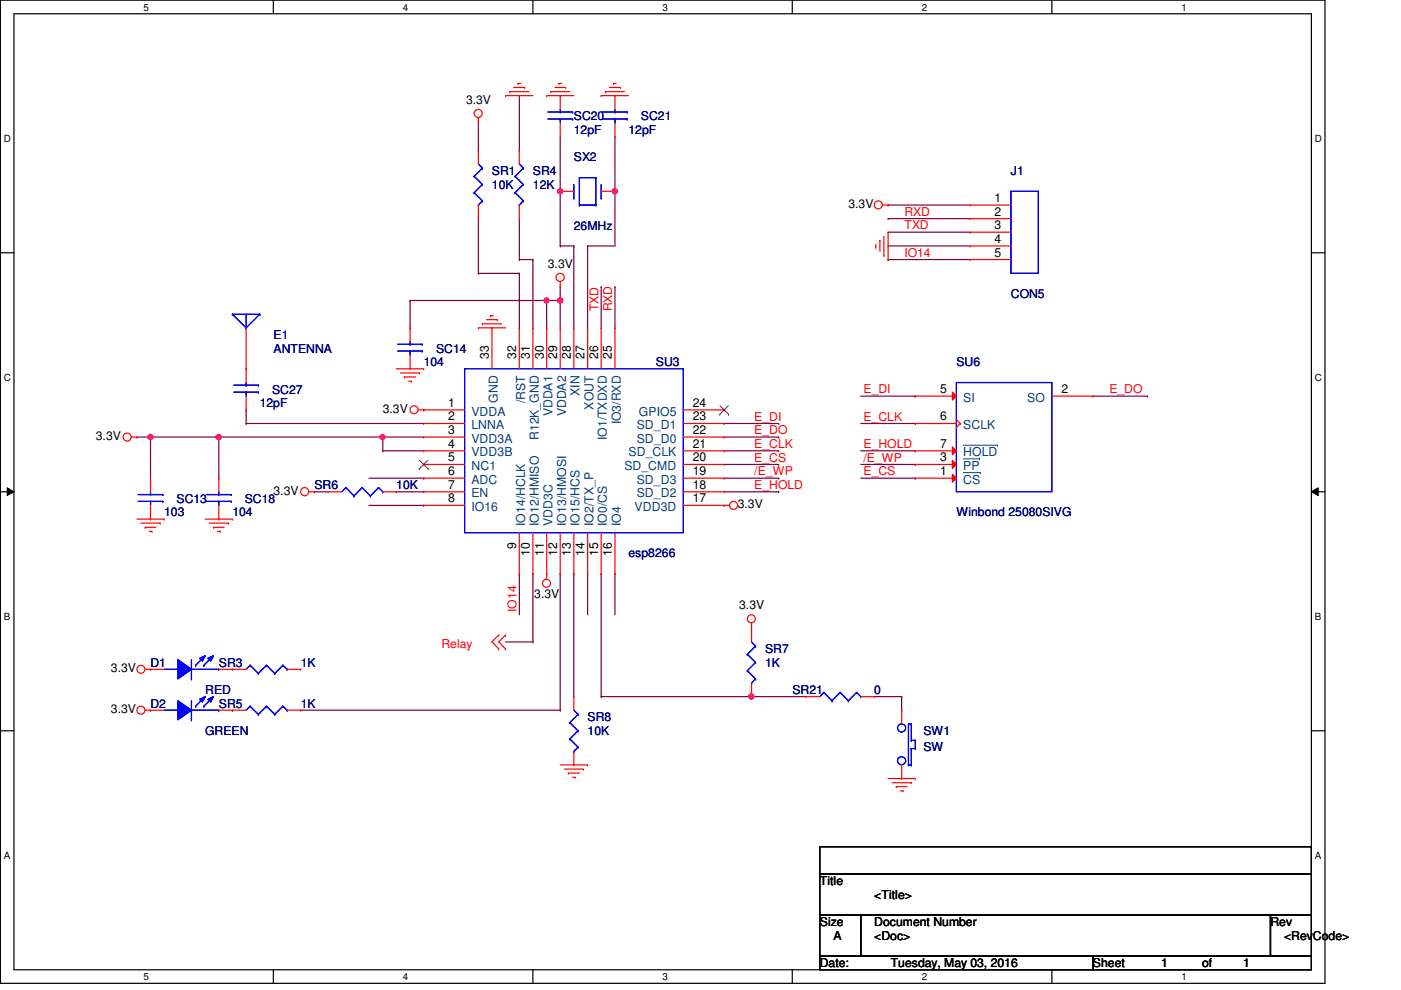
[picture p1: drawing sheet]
<svg xmlns="http://www.w3.org/2000/svg" width="297mm" height="210mm" viewBox="0 0 297 210" stroke-linecap="round" stroke-linejoin="round" font-family="sans-serif">
<path d="M.1 0h280.8v208.5h-280.8zM3 2.9h275v202.7h-275z" fill="none" stroke="#000" stroke-width=".25"/>
<g fill="#fff">
<path d="M30.4 .3h1.2v2.4h-1.2z"/>
<path d="M30.4 205.9h1.2v2.3h-1.2z"/>
</g>
<path d="M58 0v2.9M58 205.6v2.9" fill="none" stroke="#000" stroke-width=".25"/>
<g fill="#fff">
<path d="M85.4 .3h1.2v2.4h-1.2z"/>
<path d="M85.4 205.9h1.2v2.3h-1.2z"/>
</g>
<path d="M113 0v2.9M113 205.6v2.9" fill="none" stroke="#000" stroke-width=".25"/>
<g fill="#fff">
<path d="M140.5 .3h1.1v2.4h-1.1z"/>
<path d="M140.5 205.9h1.1v2.3h-1.1z"/>
</g>
<path d="M168 0v2.9M168 205.6v2.9" fill="none" stroke="#000" stroke-width=".25"/>
<g fill="#fff">
<path d="M195.4 .3h1.2v2.4h-1.2z"/>
<path d="M195.4 205.9h1.2v2.3h-1.2z"/>
</g>
<path d="M223 0v2.9M223 205.6v2.9" fill="none" stroke="#000" stroke-width=".25"/>
<g fill="#fff">
<path d="M250.5 .3h1.1v2.4h-1.1z"/>
<path d="M250.5 205.9h1.1v2.3h-1.1z"/>
<path d="M.8 28.2h1.5v2.4h-1.5z"/>
<path d="M278.8 28.2h1.4v2.4h-1.4z"/>
<path d="M.8 78.9h1.5v2.3h-1.5z"/>
<path d="M278.8 78.9h1.4v2.3h-1.4z"/>
</g>
<path d="M.1 53.6h2.9M278 53.6h2.9" fill="none" stroke="#000" stroke-width=".25"/>
<g fill="#fff">
<path d="M.8 129.6h1.4v2.3h-1.4z"/>
<path d="M278.8 129.6h1.3v2.3h-1.3z"/>
</g>
<path d="M.1 104.3h2.9M278 104.3h2.9" fill="none" stroke="#000" stroke-width=".25"/>
<path d="M1.5 103.4l1.5 .9-1.5 .8zM278 104.3l1.5-.9v1.7z" fill="#000"/>
<path d="M1.5 103.4l1.5 .9-1.5 .8zM278 104.3l1.5-.9v1.7z" fill="none" stroke="#000" stroke-width=".21"/>
<g fill="#fff">
<path d="M.8 180.3h1.4v2.3h-1.4z"/>
<path d="M278.8 180.3h1.3v2.3h-1.3z"/>
</g>
<path d="M.1 154.9h2.9M278 154.9h2.9" fill="none" stroke="#000" stroke-width=".25"/>
<path d="M118.8 63.7h.1M118.8 63.7v5.8" fill="none" stroke="#800040" stroke-width=".25"/>
<circle cx="118.8" cy="63.7" r=".56" fill="#f0f"/>
<circle cx="118.8" cy="63.7" r=".56" fill="none" stroke="#f0f" stroke-width=".25"/>
<path d="M118.8 40.6h.1M118.8 52.2h.1M118.8 40.6v11.6M118.8 52.2h2.9M121.7 52.2h.1M121.7 52.2v17.3M130.4 40.6h.1M130.4 40.6v11.6" fill="none" stroke="#800040" stroke-width=".25"/>
<circle cx="130.3" cy="40.6" r=".56" fill="#f0f"/>
<circle cx="130.3" cy="40.6" r=".56" fill="none" stroke="#f0f" stroke-width=".25"/>
<path d="M118.8 29v11.6M130.4 29v11.6M118.8 40.6h.1M124.6 52.2h.1M124.6 52.2h5.8M124.6 52.2v17.3M130.4 40.6h.1" fill="none" stroke="#800040" stroke-width=".25"/>
<circle cx="118.8" cy="40.6" r=".56" fill="#f0f"/>
<circle cx="118.8" cy="40.6" r=".56" fill="none" stroke="#f0f" stroke-width=".25"/>
<g fill="none" stroke="#800040" stroke-width=".25">
<path d="M101.4 31.9h.1M101.4 26.1v5.8M110.1 31.9h.1M110.1 20.3v11.6M101.4 58h.1M101.4 46.4v11.6M101.4 58h8.7M110.1 55h.1M110.1 58h.1M110.1 55h2.9M110.1 46.4v8.6M110.1 58v11.5"/>
<path d="M113 55h.1M113 55v14.5M188.3 43.5h.1M188.3 46.4h.1M188.3 49.2h.1M188.3 52.2h.1M188.3 55h.1M188.3 43.5h17.4M188.3 46.4h17.4M188.3 49.2h17.4M188.3 52.2h17.4M188.3 55h17.4"/>
<path d="M110.1 69.5h.1M113 69.5h.1M127.5 60.8h.1M127.5 60.8v8.7M130.4 60.8h.1M130.4 60.8v8.7M52.2 89.8h.1M52.2 86.9h.1M52.2 89.8h37.6M52.2 86.9v2.9M153.5 89.8h11.6M153.5 95.6h11.6"/>
<path d="M153.5 98.5h11.6M153.5 92.7h11.6M165.1 89.8h.1M165.1 92.7h.1M165.1 95.6h.1M165.1 98.5h.1M182.5 84h11.6M182.5 89.8h11.6M182.5 95.6h11.6M182.5 98.5h11.6M194.1 84h.1M194.1 89.8h.1"/>
<path d="M194.1 95.6h.1M194.1 98.5h.1M231.7 84h11.6M243.3 84h.1M66.7 104.3h.1M66.7 104.3h2.9M78.2 101.4h11.6M78.2 107.1h11.6M84 104.3h.1M84 104.3h5.8M89.8 107.1h.1M89.8 101.4h.1"/>
<path d="M153.5 101.4h11.6M153.5 104.3h11.6M165.1 101.4h.1M165.1 104.3h.1M182.5 101.4h11.6M194.1 101.4h.1M107.2 136.1h5.8M110.1 121.6h.1M110.1 121.6v8.7M113 121.6h.1M113 136.1h.1M113 121.6v14.5"/>
<path d="M118.8 121.6h.1M118.8 121.6v29M121.7 121.6h.1M121.7 121.6v26.1M124.6 121.6h.1M124.6 121.6v8.7M127.5 121.6h.1M127.5 121.6v26.1M130.4 121.6h.1M130.4 121.6v8.7M63.8 150.6h55M118.8 150.6h.1"/>
<path d="M127.5 147.7h.1M127.5 147.7h31.8"/>
</g>
<circle cx="159.3" cy="147.7" r=".56" fill="#f0f"/>
<circle cx="159.3" cy="147.7" r=".56" fill="none" stroke="#f0f" stroke-width=".25"/>
<path d="M81.1 92.7h.1M81.1 92.7h8.7" fill="none" stroke="#800040" stroke-width=".25"/>
<circle cx="81.1" cy="92.7" r=".56" fill="#f0f"/>
<circle cx="81.1" cy="92.7" r=".56" fill="none" stroke="#f0f" stroke-width=".25"/>
<path d="M31.9 92.7h.1M31.9 92.7h14.5M31.9 92.7v8.7M46.4 92.7h.1M46.4 92.7v8.7" fill="none" stroke="#800040" stroke-width=".25"/>
<circle cx="31.9" cy="92.7" r=".56" fill="#f0f"/>
<circle cx="31.9" cy="92.7" r=".56" fill="none" stroke="#f0f" stroke-width=".25"/>
<path d="M29 92.7h.1M29 92.7h2.9M46.4 92.7h.1M46.4 92.7h34.7M81.1 95.6h.1M81.1 92.7h.1M81.1 95.6h8.7M81.1 92.7v2.9" fill="none" stroke="#800040" stroke-width=".25"/>
<circle cx="46.4" cy="92.7" r=".56" fill="#f0f"/>
<circle cx="46.4" cy="92.7" r=".56" fill="none" stroke="#f0f" stroke-width=".25"/>
<path d="M86.9 63.7h.1M86.9 63.7h31.9M115.9 69.5h.1M115.9 63.7v5.8M118.8 63.7h.1M118.8 60.8h.1M118.8 60.8v2.9" fill="none" stroke="#800040" stroke-width=".25"/>
<circle cx="115.9" cy="63.7" r=".56" fill="#f0f"/>
<circle cx="115.9" cy="63.7" r=".56" fill="none" stroke="#f0f" stroke-width=".25"/>
<path d="M86.9 69.5h.1M86.9 63.7v5.8M159.3 147.7h.1M159.3 147.7h11.6M185.4 147.7h5.8M191.2 147.7h.1M191.2 150.6h.1M191.2 147.7v2.9" fill="none" stroke="#800040" stroke-width=".25"/>
<g fill="none" stroke="#f00" stroke-width=".25">
<path d="M108.1 19.4h.1M108.1 19.4h4M108.9 18.5h2.3M109.8 17.7h.1M109.8 17.7h.6M111.2 18.5h.1M116.8 19.4h.1M116.8 19.4h4M117.6 18.5h2.3M118.5 17.7h.1M118.5 17.7h.6M119.9 18.5h.1"/>
<path d="M128.4 19.4h.1M128.4 19.4h4M129.2 18.5h2.3M130.1 17.7h.1M130.1 17.7h.5M131.5 18.5h.1M101.4 26.1h.1M101.4 24.9v1.2M107.2 20.3h.1M107.2 20.3h5.8M115.9 20.3h.1M115.9 20.3h5.8"/>
<path d="M127.5 20.3h.1M127.5 20.3h5.8M130.4 20.3h.1M130.4 29h.1M130.4 20.3v2.9M130.4 26.1v2.9M118.8 40.6h.1M118.8 59.7v1.1M118.8 40.6h2.9M127.5 40.6h2.9M130.4 40.6h.1M185.7 52.5h.1"/>
<path d="M185.7 51.9v.6M186.6 51h.1M186.6 51v2.3M187.1 43.5h1.2M187.4 54.2h.1M187.4 50.1v4.1M188.3 43.5h.1M188.3 55h.1M188.3 49.2v5.8M205.7 43.5h.1M205.7 46.4h.1M205.7 49.2h.1"/>
<path d="M205.7 52.2h.1M205.7 55h.1M205.7 43.5h8.6M205.7 46.4h8.6M205.7 49.2h8.6M205.7 52.2h8.6M205.7 55h8.6M52.2 78.2h.1M52.2 69.5v8.7M84 78.2h5.8M84.9 79.1h4M85.8 79.9h.1"/>
<path d="M85.8 79.9h2.3M86.9 69.5h.1M86.9 78.2h.1M86.9 69.5v2.9M86.9 75.3v2.9M88.9 79.1h.1M89.8 78.2h.1M101.4 69.5h.1M101.4 69.5h5.8M102.3 68.7h.1M102.3 68.7h4M103.2 67.8h2.2"/>
<path d="M104 66.9h.1M104 66.9h.6M104.3 69.5h.1M104.3 69.5v8.7M105.4 67.8h.1M110.1 69.5h.1M110.1 69.5v8.7M113 69.5h.1M113 69.5v8.7M115.9 69.5h.1M115.9 69.5v8.7M118.8 60.8h.1"/>
<path d="M118.8 69.5h.1M118.8 69.5v8.7M121.7 69.5h.1M121.7 69.5v8.7M124.6 69.5h.1M124.6 69.5v8.7M127.5 69.5h.1M127.5 69.5v8.7M130.4 69.5h.1M130.4 69.5v8.7M27.9 92.7h1.1M29 92.7h.1"/>
<path d="M86.7 80.8h.5M87.2 80.8h.1M88.7 86.9h9.8M89.8 86.9h.1M89.8 89.8h.1M89.8 92.7h.1M89.8 95.6h.1M89.8 98.5h.1M89.8 92.7h8.7M89.8 89.8h8.7M89.8 95.6h8.7M89.8 98.5h8.7"/>
<path d="M144.9 86.9h8.6M144.9 92.7h8.6M144.9 89.8h8.6M144.9 95.6h8.6M144.9 98.5h8.6M153.5 86.9h.1M153.5 89.8h.1M153.5 92.7h.1M153.5 95.6h.1M153.5 98.5h.1M29 110.1h5.8M29.9 110.9h4"/>
<path d="M30.8 111.8h.1M30.8 111.8h2.3M31.6 112.6h.6M32.2 112.6h.1M33.9 110.9h.1M34.8 110.1h.1M43.5 110.1h5.8M44.4 110.9h4M45.3 111.8h.1M45.3 111.8h2.2M46.1 112.6h.6M46.4 101.4h.1"/>
<path d="M46.4 110.1h.1M46.4 101.4v2.9M46.4 107.1v3M46.7 112.6h.1M48.4 110.9h.1M49.3 110.1h.1M65.5 104.3h1.2M66.7 104.3h.1M89.8 101.4h.1M89.8 104.3h.1M89.8 107.1h.1M89.8 107.1h8.7"/>
<path d="M89.8 104.3h8.7M89.8 101.4h8.7M110.1 112.9v8.7M113 112.9v8.7M115.9 112.9v9.9M118.8 112.9v8.7M121.7 112.9v8.7M124.6 112.9v8.7M127.5 112.9v8.7M130.4 112.9v8.7M144.9 107.1h9.8M144.9 104.3h8.6"/>
<path d="M144.9 101.4h8.6M153.5 107.1h.1M153.5 101.4h.1M153.5 104.3h.1M105.7 134.7h.1M105.7 137.6h.1M105.7 134.7l-1.4 1.4 1.4 1.5M107.2 134.7h.1M107.2 137.6h.1M107.2 134.7l-1.5 1.4 1.5 1.5M110.1 121.6h.1M113 121.6h.1"/>
<path d="M115.9 121.6h.1M118.8 121.6h.1M121.7 121.6h.1M124.6 121.6h.1M127.5 121.6h.1M130.4 121.6h.1M159.3 133.2h.1M159.3 132.1v1.1M30.8 141.9h1.1M30.8 150.6h1.1M31.9 141.9h.1M31.9 150.6h.1"/>
<path d="M49.3 150.6h.1M49.3 150.6h2.9M60.9 150.6h2.9M63.8 150.6h.1M121.7 147.7h.1M121.7 147.7v2.9M121.7 159.3v2.9M118.8 162.2h5.8M119.7 163.1h4M120.5 163.9h.1M120.5 163.9h2.3M121.4 164.8h.6"/>
<path d="M121.7 162.2h.1M122 164.8h.1M123.7 163.1h.1M124.6 162.2h.1M188.3 165.1h5.8M189.1 165.9h4.1M190 166.8h.1M190 166.8h2.3M190.9 167.7h.6M191.5 167.7h.1M193.2 165.9h.1M194.1 165.1h.1"/>
<circle cx="101.4" cy="24" r=".85"/>
<circle cx="118.8" cy="58.8" r=".86"/>
<circle cx="186.2" cy="43.4" r=".85"/>
<circle cx="27" cy="92.7" r=".85"/>
<circle cx="87.8" cy="86.9" r=".85"/>
<circle cx="64.6" cy="104.2" r=".86"/>
<circle cx="155.5" cy="107.1" r=".85"/>
<circle cx="115.9" cy="123.7" r=".85"/>
<circle cx="159.3" cy="131.2" r=".85"/>
<circle cx="29.9" cy="150.6" r=".85"/>
<circle cx="29.9" cy="141.9" r=".85"/>
</g>
<path d="M173.8 179.5h104.2v5.8h-104.2zM173.8 185.3h104.2v8.7h-104.2zM173.8 194h8.7v8.7h-8.7zM182.5 194h86.9v8.7h-86.9zM269.4 194h8.6v8.7h-8.6zM173.8 202.7h57.9v2.9h-57.9zM231.7 202.7h46.3v2.9h-46.3z" fill="none" stroke="#000" stroke-width=".25"/>
<g fill="none" stroke="#00f" stroke-width=".25">
<path d="M121.7 39.1v2.9M122.8 37.7h.1M122.8 37.7v5.8M122.8 37.7h3.5M126.3 37.7h.1M126.3 37.7v5.8M127.5 39.1v2.9M127.8 25.2h5.2M127.8 23.7h5.2M130.4 23.7h.1M130.4 25.2h.1M130.4 23.2v.5"/>
<path d="M130.4 25.2v.9M133 25.2h.1M133 23.7h.1M121.7 42h.1M122.8 43.5h.1M122.8 43.5h3.5M126.3 43.5h.1M127.5 42h.1M214.3 40.6h5.8v17.4h-5.8zM49.3 66.6h.1M49.3 66.6h5.8M49.3 66.6l2.9 2.9"/>
<path d="M52.2 69.5h.1M52.2 66.6v2.9M55.1 66.6h.1M55.1 66.6l-2.9 2.9M84.3 74.4h5.2M84.3 73h5.2M86.9 73h.1M86.9 74.4h.1M86.9 72.4v.6M86.9 74.4v.9M89.5 74.4h.1M89.5 73h.1"/>
<path d="M98.5 78.2h46.4v34.7h-46.4zM43.8 106.3h5.2M43.8 104.9h5.2M46.4 104.9h.1M46.4 106.3h.1M46.4 104.3v.6M46.4 106.3v.8M49 106.3h.1M49 104.9h.1M40.6 139.9v4M34.8 141.9h2.9M37.7 141.9h.1"/>
<path d="M40.6 143.9h.1M40.6 141.9h5.8M46.4 141.9h.1M53 149.7h.1M53 149.7l-.8 .9M53 149.7l1.8 1.8M54.8 151.5h.1M56.5 149.7h.1M56.5 149.7l-1.7 1.8M56.5 149.7l1.7 1.8M58.2 151.5h.1M60 149.7h.1"/>
<path d="M60 149.7l-1.8 1.8M60 149.7l.9 .9M60.9 150.6h.1M120.8 153.2h.1M120.8 156.7h.1M120.8 153.2l1.8 1.7M120.8 156.7l1.8 1.7M121.7 159.3h.1M121.7 150.6l.9 .9M122.6 151.5h.1M122.6 154.9h.1M122.6 158.4h.1"/>
<path d="M122.6 151.5l-1.8 1.7M122.6 154.9l-1.8 1.8M122.6 158.4l-.9 .9"/>
</g>
<path d="M88.9 99.4h.1M88.9 97.6l1.9 1.8M90.7 97.6l-1.8 1.8M90.8 99.4h.1M152.6 87.8h.1M152.7 86l1.8 1.8M154.4 86l-1.8 1.8M154.5 87.8h.1" fill="none" stroke="#804000" stroke-width=".21"/>
<path d="M37.7 139.9l2.9 2-2.9 2z" fill-rule="evenodd" fill="#00f"/>
<path d="M37.7 139.9l2.9 2-2.9 2z" fill="none" stroke="#00f" stroke-width=".25"/>
<path d="M44.1 139.6l1.2-.6-.6 1.2z" fill-rule="evenodd" fill="#00f"/>
<path d="M44.1 139.6l1.2-.6-.6 1.2z" fill="none" stroke="#00f" stroke-width=".25"/>
<path d="M42.3 139.6l1.2-.6-.6 1.2z" fill-rule="evenodd" fill="#00f"/>
<path d="M40.6 139.9v4M42.3 139.6l1.2-.6-.6 1.2zM43.2 139.3l-1.7 1.8M45 139.3l-1.8 1.8M34.8 141.9h2.9M37.7 141.9h.1M40.6 143.9h.1M40.6 141.9h5.8M41.5 141.1h.1M43.2 141.1h.1M46.4 141.9h.1" fill="none" stroke="#00f" stroke-width=".25"/>
<path d="M37.7 139.9l2.9 2-2.9 2z" fill-rule="evenodd" fill="#00f"/>
<path d="M37.7 139.9l2.9 2-2.9 2z" fill="none" stroke="#00f" stroke-width=".25"/>
<path d="M44.1 139.6l1.2-.6-.6 1.2z" fill-rule="evenodd" fill="#00f"/>
<path d="M44.1 139.6l1.2-.6-.6 1.2z" fill="none" stroke="#00f" stroke-width=".25"/>
<path d="M42.3 139.6l1.2-.6-.6 1.2z" fill-rule="evenodd" fill="#00f"/>
<g fill="none" stroke="#00f" stroke-width=".25">
<path d="M202.8 81.1h20.2v23.2h-20.2zM42.3 139.6l1.2-.6-.6 1.2zM43.2 139.3l-1.7 1.8M45 139.3l-1.8 1.8M41.5 141.1h.1M43.2 141.1h.1M193.2 158.7h.1M193.2 157h.1M193.2 153.5h.1M193.2 153.5h-.6v8.7M193.2 153.5v3.5M193.2 158.7v3.5"/>
<path d="M193.2 158.7h.9M193.2 157h.9M194.1 158.7h.1M194.1 157h.1M194.1 157v1.7M192.6 162.2h.1M192.6 162.2h.6M193.2 162.2h.1"/>
<circle cx="191.2" cy="154.4" r=".86"/>
<circle cx="191.2" cy="161.3" r=".86"/>
</g>
<path d="M31.9 141.9h.1M31.9 141.9h2.9M46.4 141.9h2.9M49.3 141.9h.1M191.2 150.6h.1M191.2 150.6v2.9M191.2 165.1h.1M191.2 162.2v2.9" fill="none" stroke="#f00" stroke-width=".25"/>
<path d="M201.9 94.7l.9 .9-.9 .8z" fill="#f00"/>
<path d="M194.1 95.6h.1M194.1 95.6h8.7M201.9 94.7l.9 .9-.9 .8zM223 84h8.7M231.7 84h.1" fill="none" stroke="#f00" stroke-width=".25"/>
<path d="M204.2 94.4h7.3M211.5 94.4h.1" fill="none" stroke="#004080" stroke-width=".21"/>
<path d="M201.9 97.6l.9 .9-.9 .8z" fill="#f00"/>
<path d="M194.1 98.5h.1M194.1 98.5h8.7M201.9 97.6l.9 .9-.9 .8z" fill="none" stroke="#f00" stroke-width=".25"/>
<path d="M204.2 97.3h3.5M207.7 97.3h.1" fill="none" stroke="#004080" stroke-width=".21"/>
<path d="M201.9 83.1l.9 .9-.9 .8z" fill="#f00"/>
<path d="M194.1 84h.1M194.1 89.8h.1M194.1 84h8.7M194.1 89.8h8.7M201.9 83.1l.9 .9-.9 .8zM202.8 90.6h.1M202.8 88.9l.8 .9M203.6 89.8h.1M203.6 89.8l-.8 .8" fill="none" stroke="#f00" stroke-width=".25"/>
<path d="M201.9 100.5l.9 .9-.9 .8z" fill="#f00"/>
<g fill="none" stroke="#f00" stroke-width=".25">
<path d="M101.4 31.9h.1M101.4 31.9v2.9M110.1 31.9h.1M110.1 31.9v2.9M118.8 20.3h.1M118.8 29h.1M118.8 20.3v2.9M118.8 26.1v2.9M101.4 46.4h.1M101.4 43.5v2.9M110.1 46.4h.1M110.1 43.5v2.9"/>
<path d="M52.2 78.2h.1M52.2 78.2v2.9M52.2 86.9h.1M52.2 84v2.9M31.9 101.4h.1M31.9 110.1h.1M31.9 101.4v2.9M31.9 107.1v3M69.6 104.3h.1M69.6 104.3h2.9M81.1 104.3h2.9M84 104.3h.1"/>
<path d="M194.1 101.4h.1M194.1 101.4h8.7M201.9 100.5l.9 .9-.9 .8zM159.3 133.2h.1M159.3 133.2v2.9M49.3 141.9h.1M49.3 141.9h2.9M60.9 141.9h2.9M63.8 141.9h.1M159.3 147.7h.1M159.3 144.8v2.9M170.9 147.7h.1"/>
<path d="M170.9 147.7h2.9M182.5 147.7h2.9M185.4 147.7h.1"/>
</g>
<path d="M204.2 100.2h3.7M207.9 100.2h.1" fill="none" stroke="#004080" stroke-width=".21"/>
<g fill="none" stroke="#00f" stroke-width=".25">
<path d="M100.5 37.4h.1M100.5 37.4l1.8 1.7M101.4 34.8l.9 .8M102.3 35.6h.1M102.3 39.1h.1M102.3 35.6l-1.8 1.8M102.3 39.1l-1.8 1.8M109.2 37.4h.1M109.2 37.4l1.8 1.7M110.1 34.8l.9 .8M111 35.6h.1M111 39.1h.1"/>
<path d="M111 35.6l-1.8 1.8M111 39.1l-1.8 1.8M116.2 25.2h5.2M116.2 23.7h5.2M118.8 23.7h.1M118.8 25.2h.1M118.8 23.2v.5M118.8 25.2v.9M121.4 25.2h.1M121.4 23.7h.1M100.5 40.9h.1M100.5 40.9l1.8 1.7"/>
<path d="M101.4 43.5h.1M102.3 42.6h.1M102.3 42.6l-.9 .9M109.2 40.9h.1M109.2 40.9l1.8 1.7M110.1 43.5h.1M111 42.6h.1M111 42.6l-.9 .9M49.6 83.1h5.2M49.6 81.7h5.2M52.2 81.7h.1M52.2 83.1h.1"/>
<path d="M52.2 81.1v.6M52.2 83.1v.9M54.8 83.1h.1M54.8 81.7h.1M29.3 106.3h5.2M29.3 104.9h5.2M31.9 104.9h.1M31.9 106.3h.1M31.9 104.3v.6M31.9 106.3v.8M34.5 106.3h.1M34.5 104.9h.1"/>
<path d="M73.3 103.4h.1M73.3 103.4l-.8 .9M73.3 103.4l1.8 1.8M75.1 105.2h.1M76.8 103.4h.1M76.8 103.4l-1.7 1.8M76.8 103.4l1.7 1.8M78.5 105.2h.1M80.3 103.4h.1M80.3 103.4l-1.8 1.8M80.3 103.4l.8 .9M81.1 104.3h.1"/>
<path d="M158.5 138.7h.1M158.5 138.7l1.7 1.8M159.3 136.1l.9 .9M160.2 137h.1M160.2 137l-1.7 1.7M34.8 150.6h2.9M37.7 150.6h.1M40.6 152.6h.1M40.6 148.6v4M40.6 150.6h5.8M46.4 150.6h.1M53 141.1h.1"/>
<path d="M53 141.1l-.8 .8M53 141.1l1.8 1.7M54.8 142.8h.1M56.5 141.1h.1M56.5 141.1l-1.7 1.7M56.5 141.1l1.7 1.7M58.2 142.8h.1M60 141.1h.1M60 141.1l-1.8 1.7M60 141.1l.9 .8M60.9 141.9h.1M158.5 142.2h.1"/>
<path d="M158.5 142.2l1.7 1.7M159.3 144.8h.1M160.2 140.5h.1M160.2 143.9h.1M160.2 140.5l-1.7 1.7M160.2 143.9l-.9 .9M174.7 146.8h.1M174.7 146.8l-.9 .9M174.7 146.8l1.7 1.8M176.4 148.6h.1M178.1 146.8h.1M178.1 146.8l-1.7 1.8"/>
<path d="M178.1 146.8l1.8 1.8M179.9 148.6h.1M181.6 146.8h.1M181.6 146.8l-1.7 1.8M181.6 146.8l.9 .9M182.5 147.7h.1"/>
</g>
<path d="M37.7 148.6l2.9 2-2.9 2z" fill-rule="evenodd" fill="#00f"/>
<path d="M37.7 148.6l2.9 2-2.9 2z" fill="none" stroke="#00f" stroke-width=".25"/>
<path d="M44.1 148.3l1.2-.6-.6 1.1z" fill-rule="evenodd" fill="#00f"/>
<path d="M44.1 148.3l1.2-.6-.6 1.1z" fill="none" stroke="#00f" stroke-width=".25"/>
<path d="M42.3 148.3l1.2-.6-.6 1.1z" fill-rule="evenodd" fill="#00f"/>
<path d="M34.8 150.6h2.9M37.7 150.6h.1M40.6 152.6h.1M40.6 148.6v4M40.6 150.6h5.8M41.5 149.7h.1M42.3 148.3l1.2-.6-.6 1.1zM43.2 149.7h.1M43.2 148l-1.7 1.7M45 148l-1.8 1.7M46.4 150.6h.1" fill="none" stroke="#00f" stroke-width=".25"/>
<path d="M37.7 148.6l2.9 2-2.9 2z" fill-rule="evenodd" fill="#00f"/>
<path d="M37.7 148.6l2.9 2-2.9 2z" fill="none" stroke="#00f" stroke-width=".25"/>
<path d="M44.1 148.3l1.2-.6-.6 1.1z" fill-rule="evenodd" fill="#00f"/>
<path d="M44.1 148.3l1.2-.6-.6 1.1z" fill="none" stroke="#00f" stroke-width=".25"/>
<path d="M42.3 148.3l1.2-.6-.6 1.1z" fill-rule="evenodd" fill="#00f"/>
<path d="M41.5 149.7h.1M42.3 148.3l1.2-.6-.6 1.1zM43.2 149.7h.1M43.2 148l-1.7 1.7M45 148l-1.8 1.7" fill="none" stroke="#00f" stroke-width=".25"/>
<path d="M31.9 150.6h.1M31.9 150.6h2.9M46.4 150.6h2.9M49.3 150.6h.1" fill="none" stroke="#f00" stroke-width=".25"/>
<circle cx="118.8" cy="63.7" r=".56" fill="#f0f"/>
<circle cx="118.8" cy="63.7" r=".56" fill="none" stroke="#f0f" stroke-width=".25"/>
<circle cx="130.3" cy="40.6" r=".56" fill="#f0f"/>
<circle cx="130.3" cy="40.6" r=".56" fill="none" stroke="#f0f" stroke-width=".25"/>
<circle cx="118.8" cy="40.6" r=".56" fill="#f0f"/>
<circle cx="118.8" cy="40.6" r=".56" fill="none" stroke="#f0f" stroke-width=".25"/>
<circle cx="159.3" cy="147.7" r=".56" fill="#f0f"/>
<circle cx="159.3" cy="147.7" r=".56" fill="none" stroke="#f0f" stroke-width=".25"/>
<circle cx="81.1" cy="92.7" r=".56" fill="#f0f"/>
<circle cx="81.1" cy="92.7" r=".56" fill="none" stroke="#f0f" stroke-width=".25"/>
<circle cx="31.9" cy="92.7" r=".56" fill="#f0f"/>
<circle cx="31.9" cy="92.7" r=".56" fill="none" stroke="#f0f" stroke-width=".25"/>
<circle cx="46.4" cy="92.7" r=".56" fill="#f0f"/>
<circle cx="46.4" cy="92.7" r=".56" fill="none" stroke="#f0f" stroke-width=".25"/>
<circle cx="115.9" cy="63.7" r=".56" fill="#f0f"/>
<circle cx="115.9" cy="63.7" r=".56" fill="none" stroke="#f0f" stroke-width=".25"/>
<g font-size="2.6">
<text x="98.8" y="22.1">3.3V</text>
<text x="179.9" y="44.1">3.3V</text>
<text x="210.9" y="42.8">1</text>
<text x="210.9" y="45.7">2</text>
<text x="210.9" y="48.6">3</text>
<text x="210.9" y="51.5">4</text>
<text x="116.2" y="56.8">3.3V</text>
<text x="210.9" y="54.4">5</text>
<text x="103.7" y="76.2" transform="rotate(-90 103.7 76.2)">33</text>
<text x="109.5" y="76.2" transform="rotate(-90 109.5 76.2)">32</text>
<text x="112.3" y="76.2" transform="rotate(-90 112.3 76.2)">31</text>
<text x="115.3" y="76.2" transform="rotate(-90 115.3 76.2)">30</text>
<text x="118.1" y="76.2" transform="rotate(-90 118.1 76.2)">29</text>
<text x="121" y="76.2" transform="rotate(-90 121 76.2)">28</text>
<text x="123.9" y="76.2" transform="rotate(-90 123.9 76.2)">27</text>
<text x="126.8" y="76.2" transform="rotate(-90 126.8 76.2)">26</text>
<text x="129.7" y="76.2" transform="rotate(-90 129.7 76.2)">25</text>
<text x="199.3" y="83.4">5</text>
<text x="225" y="83.4">2</text>
<text x="81.1" y="87.5">3.3V</text>
<text x="95" y="86.3">1</text>
<text x="95" y="89.2">2</text>
<text x="146.9" y="86.3">24</text>
<text x="146.9" y="89.2">23</text>
<text x="199.3" y="89.2">6</text>
<text x="20.3" y="93.3">3.3V</text>
<text x="95" y="92">3</text>
<text x="95" y="95">4</text>
<text x="146.9" y="92">22</text>
<text x="146.9" y="95">21</text>
<text x="199.3" y="95">7</text>
<text x="95" y="97.8">5</text>
<text x="95" y="100.8">6</text>
<text x="146.9" y="97.8">20</text>
<text x="146.9" y="100.8">19</text>
<text x="199.3" y="97.8">3</text>
<text x="199.3" y="100.8">1</text>
<text x="58" y="104.9">3.3V</text>
<text x="95" y="103.6">7</text>
<text x="95" y="106.5">8</text>
<text x="146.9" y="103.6">18</text>
<text x="146.9" y="106.5">17</text>
<text x="156.4" y="107.7">3.3V</text>
<text x="109.5" y="116.4" transform="rotate(-90 109.5 116.4)">9</text>
<text x="112.3" y="117.9" transform="rotate(-90 112.3 117.9)">10</text>
<text x="115.3" y="117.9" transform="rotate(-90 115.3 117.9)">11</text>
<text x="118.1" y="117.9" transform="rotate(-90 118.1 117.9)">12</text>
<text x="121" y="117.9" transform="rotate(-90 121 117.9)">13</text>
<text x="123.9" y="117.9" transform="rotate(-90 123.9 117.9)">14</text>
<text x="126.8" y="117.9" transform="rotate(-90 126.8 117.9)">15</text>
<text x="129.7" y="117.9" transform="rotate(-90 129.7 117.9)">16</text>
<text x="113.3" y="126.9">3.3V</text>
<text x="156.7" y="129.2">3.3V</text>
<text x="23.5" y="142.5">3.3V</text>
<text x="23.5" y="151.2">3.3V</text>
<text x="173.8" y="187.7">Title</text>
<text x="185.4" y="190.6">&lt;Title&gt;</text>
<text x="173.8" y="196.3">Size</text>
<text x="185.4" y="196.3">Document Number</text>
<text x="269.4" y="196.3">Rev</text>
<text x="176.7" y="199.3">A</text>
<text x="185.4" y="199.3">&lt;Doc&gt;</text>
<text x="272.2" y="199.3">&lt;RevCode&gt;</text>
<text x="173.8" y="205.1">Date:</text>
<text x="188.8" y="205.1">Tuesday, May 03, 2016</text>
<text x="231.7" y="205.1">Sheet</text>
<text x="246.2" y="205.1">1</text>
<text x="254.9" y="205.1">of</text>
<text x="263.6" y="205.1">1</text>
</g>
<g font-size="2.6" fill="#000080">
<text x="121.7" y="25.5">SC20</text>
<text x="121.7" y="28.4">12pF</text>
<text x="133.3" y="28.4">12pF</text>
<text x="135.9" y="25.5">SC21</text>
<text x="121.7" y="34.2">SX2</text>
<text x="104.3" y="37.1">SR1</text>
<text x="104.3" y="40">10K</text>
<text x="113" y="37.1">SR4</text>
<text x="113" y="40">12K</text>
<text x="214.3" y="37.1">J1</text>
<text x="121.7" y="48.7">26MHz</text>
<text x="214.3" y="63.2">CON5</text>
<text x="58" y="71.8">E1</text>
<text x="58" y="74.8">ANTENNA</text>
<text x="89.8" y="77.6">104</text>
<text x="92.5" y="74.8">SC14</text>
<text x="139.1" y="77.6">SU3</text>
<text x="202.8" y="77.6">SU6</text>
<text x="57.7" y="83.4">SC27</text>
<text x="55.1" y="86.3">12pF</text>
<text x="37.4" y="106.6">SC13</text>
<text x="51.9" y="106.6">SC18</text>
<text x="66.7" y="103.7">SR6</text>
<text x="84" y="103.7">10K</text>
<text x="34.8" y="109.5">103</text>
<text x="49.3" y="109.5">104</text>
<text x="202.8" y="109.5">Winbond 25080SIVG</text>
<text x="133.3" y="118.2">esp8266</text>
<text x="31.9" y="141.4">D1</text>
<text x="46.4" y="141.4">SR3</text>
<text x="63.8" y="141.4">1K</text>
<text x="162.2" y="138.4">SR7</text>
<text x="162.2" y="141.4">1K</text>
<text x="43.5" y="147.2">RED</text>
<text x="168" y="147.2">SR21</text>
<text x="185.4" y="147.2">0</text>
<text x="31.9" y="150">D2</text>
<text x="43.5" y="155.8">GREEN</text>
<text x="46.4" y="150">SR5</text>
<text x="63.8" y="150">1K</text>
<text x="124.6" y="152.9">SR8</text>
<text x="124.6" y="155.8">10K</text>
<text x="195.8" y="155.8">SW1</text>
<text x="195.8" y="159.3">SW</text>
</g>
<g font-size="2.6" fill="#f00">
<text x="191.8" y="45.8">RXD</text>
<text x="191.8" y="48.6">TXD</text>
<text x="191.8" y="54.4">IO14</text>
<text x="126.9" y="66" transform="rotate(-90 126.9 66)">TXD</text>
<text x="129.8" y="66" transform="rotate(-90 129.8 66)">RXD</text>
<text x="183.1" y="83.4">E_DI</text>
<text x="235.2" y="83.4">E_DO</text>
<text x="159.9" y="89.2">E_DI</text>
<text x="183.1" y="89.2">E_CLK</text>
<text x="159.9" y="92.1">E_DO</text>
<text x="159.9" y="95">E_CLK</text>
<text x="183.1" y="95">E_HOLD</text>
<text x="159.9" y="97.9">E_CS</text>
<text x="159.9" y="100.8">/E_WP</text>
<text x="183.1" y="97.9">/E_WP</text>
<text x="183.1" y="100.8">E_CS</text>
<text x="159.9" y="103.7">E_HOLD</text>
<text x="109.5" y="129.8" transform="rotate(-90 109.5 129.8)">IO14</text>
<text x="93.6" y="137.3">Relay</text>
</g>
<g font-size="2.6" fill="#004080">
<text x="122.9" y="83.9" transform="rotate(-90 122.9 83.9)">XIN</text>
<text x="99.9" y="88.1">VDDA</text>
<text x="105.5" y="85.4" transform="rotate(-90 105.5 85.4)">GND</text>
<text x="111.3" y="85.5" transform="rotate(-90 111.3 85.5)">/RST</text>
<text x="117.1" y="88.3" transform="rotate(-90 117.1 88.3)">VDDA1</text>
<text x="120" y="88.3" transform="rotate(-90 120 88.3)">VDDA2</text>
<text x="125.8" y="86.8" transform="rotate(-90 125.8 86.8)">XOUT</text>
<text x="135.5" y="88.1">GPIO5</text>
<text x="204.2" y="85.2">SI</text>
<text x="217.8" y="85.2">SO</text>
<text x="99.9" y="91">LNNA</text>
<text x="99.9" y="93.9">VDD3A</text>
<text x="114.2" y="93.3" transform="rotate(-90 114.2 93.3)">R12K_GND</text>
<text x="128.7" y="93.3" transform="rotate(-90 128.7 93.3)">IO1/TXDXD</text>
<text x="131.6" y="90" transform="rotate(-90 131.6 90)">IO3/RXD</text>
<text x="135" y="91">SD_D1</text>
<text x="135" y="93.9">SD_D0</text>
<text x="204.2" y="91">SCLK</text>
<text x="99.9" y="96.8">VDD3B</text>
<text x="99.9" y="99.7">NC1</text>
<text x="132.4" y="99.7">SD_CMD</text>
<text x="133.3" y="96.8">SD_CLK</text>
<text x="204.2" y="96.8">HOLD</text>
<text x="204.2" y="99.7">PP</text>
<text x="99.9" y="102.6">ADC</text>
<text x="99.9" y="105.5">EN</text>
<text x="135" y="102.6">SD_D3</text>
<text x="135" y="105.5">SD_D2</text>
<text x="204.2" y="102.6">CS</text>
<text x="99.9" y="108.3">IO16</text>
<text x="111.3" y="111.5" transform="rotate(-90 111.3 111.5)">IO14/HCLK</text>
<text x="114.2" y="111.5" transform="rotate(-90 114.2 111.5)">IO12/HMISO</text>
<text x="117.1" y="111.5" transform="rotate(-90 117.1 111.5)">VDD3C</text>
<text x="120" y="111.5" transform="rotate(-90 120 111.5)">IO13/HMOSI</text>
<text x="122.9" y="111.5" transform="rotate(-90 122.9 111.5)">IO15/HCS</text>
<text x="125.8" y="111.5" transform="rotate(-90 125.8 111.5)">IO2/TX_P</text>
<text x="128.7" y="111.5" transform="rotate(-90 128.7 111.5)">IO0/CS</text>
<text x="131.6" y="111.5" transform="rotate(-90 131.6 111.5)">IO4</text>
<text x="134.5" y="108.3">VDD3D</text>
</g>
<g font-size="2.1">
<text x="30.4" y="2.2">5</text>
<text x="85.4" y="2.2">4</text>
<text x="140.5" y="2.2">3</text>
<text x="195.4" y="2.2">2</text>
<text x="250.5" y="2.2">1</text>
<text x=".8" y="30.1">D</text>
<text x="278.8" y="30.1">D</text>
<text x=".8" y="80.8">C</text>
<text x="278.8" y="80.8">C</text>
<text x=".8" y="131.5">B</text>
<text x="278.8" y="131.5">B</text>
<text x=".8" y="182.2">A</text>
<text x="278.8" y="182.2">A</text>
<text x="30.4" y="207.8">5</text>
<text x="85.4" y="207.8">4</text>
<text x="140.5" y="207.8">3</text>
<text x="195.4" y="207.8">2</text>
<text x="250.5" y="207.8">1</text>
</g>
</svg>
